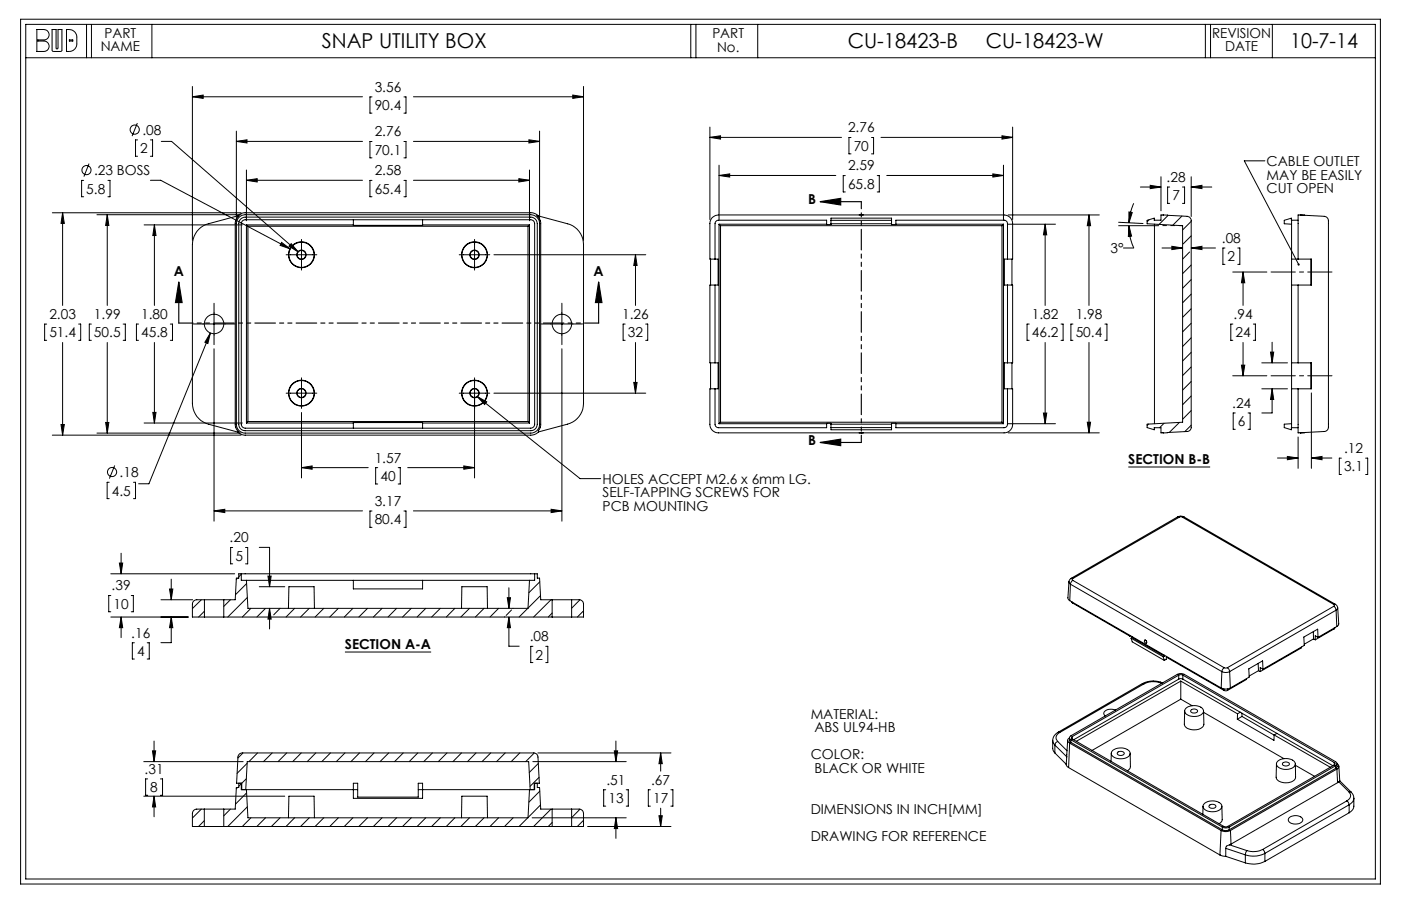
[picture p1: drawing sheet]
<svg xmlns="http://www.w3.org/2000/svg" width="432mm" height="279mm" viewBox="0 0 432 279" stroke-linecap="round" stroke-linejoin="round" font-family="sans-serif">
<g fill="none" stroke="#000" stroke-width=".31">
<path d="M6.3 5.9h419.1v266.7h-419.1zM7.9 7.5h416v263.6h-416zM7.9 17.8h416M11.4 9.1h2.1a1.61 1.61 0 0 1 1.6 1.6 1.61 1.61 0 0 1-1.6 1.6h-1.8v.4h1.8a1.61 1.61 0 0 1 1.6 1.6 1.61 1.61 0 0 1-1.6 1.6h-2.1zM16.1 9.1h1.2v5.6a.3 .3 0 0 0 .3 .4 .3 .3 0 0 0 .3-.4v-5.6h1.2v6.5l-.4 .3h-2.2l-.4-.4zM20.5 9.1h.8a2.41 2.41 0 0 1 2.4 2.4v2a2.34 2.34 0 0 1-2.4 2.4h-.8zM21.4 12.3h1v.4h-1zM26.7 7.5v10.3M28.2 7.5v10.3M46.8 7.5v10.3M212.9 7.5v10.3M214.5 7.5v10.3"/>
<path d="M233.5 7.5v10.3M371.5 7.5v10.3M373.1 7.5v10.3M392.1 7.5v10.3M42.3 38l-1.6 4M59.3 29.8l3.3-.5v1zM59.3 26.7v47.5M59.3 29.8h52.4M114.7 29.9h-.7v5h.7M124.5 29.9h.6v5h-.6M127.4 29.8h52.4M176.5 29.3l3.3 .5-3.3 .5z"/>
<path d="M179.8 26.7v47.5M218.8 39.2v28.5M312.1 39.2v28.5M25.8 55.6h-.6v5.1h.6M27.4 50.4l-1.5 4.1M33.3 55.6h.6v5.1h-.6M42.4 43.1h-.6v5.1h.6M46.4 43.1h.6v5.1h-.6M46.4 55.6h3.1l40 21.2M49.7 43.6h3.2l39 34.1M72.8 43.6l3.3-.5v1zM72.8 43.6h38.9"/>
<path d="M72.8 40.4v27.3M76 55.6l3.3-.5v1zM76 55.6h35.7M76 52.4v15.7M114.7 43.6h-.7v5.1h.7M114.7 55.6h-.7v5.1h.7M124.5 43.6h.6v5.1h-.6M124.5 55.6h.6v5.1h-.6M127.4 43.6h38.9M127.4 55.6h35.8M159.9 55.1l3.3 .5-3.3 .5zM163 43.1l3.3 .5-3.3 .5z"/>
<path d="M163.2 52.4v15.7M166.3 40.4v27.3M218.8 42.4l3.3-.5v1zM218.8 42.4h40.6M221.6 54.1l3.3-.5v1zM221.6 50.9v17M221.6 54.1h36M260.5 54.2h-.6v5h.6M262.3 42.4h-.6v5h.6M268.6 42.4h.6v5h-.6M270.4 54.2h.6v5h-.6M271.5 42.4h40.6"/>
<path d="M273.3 54.1h36M306 53.6l3.3 .5-3.3 .5zM308.8 41.9l3.3 .5-3.3 .5zM309.3 50.9v17M351.5 57.7h6.3M354.5 57.2l3.3 .5-3.3 .5zM357.8 54.5v10.5M360.5 57.7h-.6v5h.6M364.5 57.7h.6v5h-.6M367.1 57.7l3.4-.5v1zM367.1 57.7h6.4M367.1 54.5v12.3"/>
<path d="M389.9 49.6h-6.4l16.8 32M16.1 65.6h58.2M19.3 65.6l.5 3.3h-1zM19.3 65.6v28.6M29.9 66.2h44.4M33.1 66.2l.4 3.3h-.9zM33.1 66.2v28M44.4 69.4h30.3M47.6 69.4l.5 3.2h-1zM47.6 69.4v24.8M61.3 70.7a6.3 6.3 0 0 1 2.9-1.7l9.5-2.5-1 1.3-.2 .9v62.6a2.89 2.89 0 0 0 1.1 2l-9.4-2.5a6.6 6.6 0 0 1-4.9-6.4v-49l.5-2.5zM73.2 66.6a3.3 3.3 0 0 1 2.4-1h88a3.3 3.3 0 0 1 2.3 1"/>
<path d="M73.7 67l.8-.6 1.1-.2h88a2.71 2.71 0 0 1 2.7 2.8v61.8a2.65 2.65 0 0 1-2.7 2.8h-88a2.71 2.71 0 0 1-2.8-2.8v-61.8l.3-1.1zM74.2 67.6l1.4-.6h88a2.05 2.05 0 0 1 2 2v61.8a1.99 1.99 0 0 1-2 2h-88a1.93 1.93 0 0 1-2-2v-61.8l.1-.8zM74.7 68.1l.9-.3h88a1.2 1.2 0 0 1 1.2 1.2v61.8a1.2 1.2 0 0 1-1.2 1.2h-88a1.2 1.2 0 0 1-1.2-1.2v-61.8zM76 69.4v61.1M76 69.4h32.9M76 69.4l.4 .4M76.4 69.8h86.3M76.4 69.8v60.2M86.8 74.8l2.7 2-3.2-1.1zM88.2 78.6h9.4M89.7 75.1l2.2 2.6-2.8-1.8zM92.9 73.8v9.5"/>
<path d="M108.9 67.8v1.7h21.3v-1.7M130.2 69.4h33M141.5 78.6h9.5M146.3 73.8v9.5M152.2 78.6h46.8M162.7 69.8v60.2M163.2 69.4v61.1M163.2 69.4l-.5 .4M165.5 66.5l9.4 2.5a6.6 6.6 0 0 1 4.9 6.4v49a6.6 6.6 0 0 1-4.9 6.4l-9 2.4 .8-1.9v-62.8l-.4-1zM195.9 78.6l.5 3.3h-1.1zM195.9 78.6v15.6M219 79.9v8"/>
<path d="M219.4 67.2l1.1-.7 .9-.2h88.1a2.69 2.69 0 0 1 2.6 2.7v10.9h-2.5v8h2.5v24h-2.5v8h2.5v10.9a2.62 2.62 0 0 1-2.6 2.7h-88.1a2.62 2.62 0 0 1-2.6-2.7v-10.9h2.5v-8h-2.5v-24h2.5v-8h-2.5v-10.9l.1-.9zM220.4 79.9v-10.9a1.09 1.09 0 0 1 1-1.1h33.4v1.4h1.3v-2h18.7v2h1.3v-1.4h33.4a1.09 1.09 0 0 1 1 1.1v10.9M221.6 69.1v61.6M221.6 69.1h33.2M221.6 69.1l.5 .5M222.1 69.6h86.7M222.1 69.6v60.6M256.1 69h18.7M256.1 67.9h18.7M264.8 66.3h1.3M276.1 69.1h33.2M308.8 69.6v60.6"/>
<path d="M309.3 69.1v61.6M309.3 69.1l-.5 .5M310.6 69.1h14.7M310.7 66.3h28.1M311.9 79.9v8M322.1 69.1l.5 3.3h-1zM322.1 69.1v25.1M335.6 66.3l.5 3.3h-1zM335.6 66.3v27.9M344.8 68.5l7.5 .4M344.8 69.6h12.3M347.9 65.4l1.1 .1-1.1 3.2z"/>
<path d="M347.9 69.6l.9 3.2-1 .1zM347.9 69.6l.4 3.5 1.1 3.4h-3.1M349.4 62.7l-1 2.9-.5 3.1M353.6 67.9l2.1-.6v.6h2.1v-1.6l8.1 .4a1.33 1.33 0 0 1 1.2 1.4v63.7a1.27 1.27 0 0 1-1.2 1.3l-8.1 .4v-1.6h-2.1v.6l-2.1-.6v-1.1l10.9-.6v-60.6l-10.9-.6zM354.2 67.7l-.6 .7M355.8 69.1v61.6M358.1 76.5h6.4M360 66.4l-2.8 2.8M361.2 76l3.3 .5-3.3 .5zM364.3 66.6l-2.8 2.8M366.6 77.7l-2.1 2.2M367.1 68.3l-2.6 2.6"/>
<path d="M367.1 72.7l-2.4 2.5M367.1 76.5l3.4-.5v1zM367.1 76.5h7.5M377.5 76.5h-.6v5h.6M381.5 76.5h.6v5h-.6M398.1 67.9v64M398.1 79.9h6.1v8h-6.1M400.1 79.9v-13.6l8.1 .4a1.78 1.78 0 0 1 1.2 2.3v62.6a1.33 1.33 0 0 1-1.2 1.5l-8.1 .4v-13.6M400.1 67.9h-2.1v-.6l-2.2 .6v1.1l2.3 .1M400.8 66.3l1.3 .1M404 79.9v8M14.4 99.9h-.6v5.1h.6"/>
<path d="M24.2 99.9h.7v5.1h-.7M28.2 99.9h-.7v5.1h.7M38 99.9h.6v5.1h-.6M42.7 99.9h-.6v5.1h.6M52.5 99.9h.7v5.1h-.7M59.6 99.9h12.8M66 93.5v12.8M166.8 99.9h12.8M173.2 93.5v12.8M192.7 99.9h-.6v5.1h.6M199 99.9h.6v5.1h-.6M220.4 87.9v24"/>
<path d="M310.5 87.9v24M317.2 99.9h-.7v5.1h.7M327 99.9h.7v5.1h-.7M330.7 99.9h-.6v5.1h.6M340.5 99.9h.7v5.1h-.7M367.1 81.7l-2.6 2.7M367.1 86.2l-2.6 2.7M367.1 90.7l-2.6 2.7M367.1 95.2l-2.6 2.7M367.1 99.7l-2.6 2.6M379.9 83.9h10.6M380 99.9h-.7v5.1h.7"/>
<path d="M383.1 83.9l.5 3.3h-1zM383.1 83.9v10.3M386.3 99.9h.6v5.1h-.6M400.1 87.9v24M19.3 105.6v28.6M33.1 105.6v28M47.6 105.6v24.9M64.8 102.7l-.7 3.2-1-.3zM64.8 102.7l-18.9 46.5h-3.2M66 107.6v53.1M92.9 116.5v9.4M146.3 116.5v30.9"/>
<path d="M173.2 107.6v53.1M195.3 117.9h1.1l-.5 3.3zM195.9 105.6v15.6M219 111.9v8M220.4 119.9v10.9a1.09 1.09 0 0 0 1 1.1h33.4v-1.3h1.3v1.9h18.7v-1.9h1.3v1.3h33.4a1.09 1.09 0 0 0 1-1.1v-10.9M311.9 111.9v8M322.1 105.6v25.1M335.6 105.6v27.9M367.1 104.2l-2.6 2.7M367.1 108.7l-2.6 2.6M367.1 113.2l-2.6 2.6M367.1 117.7l-2.6 2.6"/>
<path d="M379.9 115.9h10.6M382.6 112.6h1l-.5 3.3zM383.1 105.6v10.3M388.9 111.9h7.9M388.9 119.9h7.9M391.6 108.6h1l-.5 3.3zM392.1 119.9l.5 3.3h-1zM392.1 119.9v7.5h-3.2M392.1 105.6v6.3M398.1 111.9h6.1v8h-6.1M404 111.9v8M16.1 134.2h58.2"/>
<path d="M18.8 130.9h1l-.5 3.3zM29.9 133.6h44.4M32.6 130.3h.9l-.4 3.3zM44.4 130.5h30.3M47.1 127.2h1l-.5 3.3zM73.2 133.2a3.3 3.3 0 0 0 2.4 1h88a3.3 3.3 0 0 0 2.3-1M76 130.5h32.9M76.4 130l-.4 .5M76.4 130h86.3M88.2 121.2h9.4M92.9 127.2v20.2M108.9 132v-1.7h21.3v1.7"/>
<path d="M130.2 130.5h33M141.5 121.2h9.5M147.1 122.3l31.7 25.3h6.3M147.1 122.3l2.9 1.6-.6 .8zM152.2 121.2h46.8M162.7 130l.5 .5M221.6 130.7h33.2M222.1 130.2l-.5 .5M222.1 130.2h86.7M256.1 131.9h18.7M256.1 130.8h18.7M264.8 133.5h1.3"/>
<path d="M276.1 130.7h33.2M308.8 130.2l.5 .5M310.6 130.7h14.7M310.7 133.5h28.1M321.6 127.4h1l-.5 3.3zM335.1 130.2h1l-.5 3.3zM354 130.8l-.4 .4M358.8 130.5l-1.4 1.4M363.5 130.3l-3.1 3M367.1 122.1l-2.6 2.7M367.1 126.6l-2.6 2.7M367.1 131.1l-1.9 2"/>
<path d="M380.7 127.4h-.6v5h.6M384.7 127.4h.6v5h-.6M398.1 130.7l-2.3 .1v1.1l2.2 .6v-.6h2.1M400.1 134.8v9.6M402.1 133.4l-1.3 .1M404.2 121.2v23.2M33.7 148.7h-.7v5.1h.7M35.3 143.5l-1.6 4.1M41.1 148.7h.7v5.1h-.7M66 157.6l3.3-.5v1zM66 157.6h45.7M92.9 144.2l3.3-.5v1z"/>
<path d="M92.9 144.2h20.6M114.7 157.6h-.7v5h.7M116.4 144.2h-.6v5.1h.6M122.7 144.2h.7v5.1h-.7M124.5 157.6h.6v5h-.6M125.7 144.2h20.6M127.4 157.6h45.8M142.9 143.7l3.4 .5-3.4 .5zM169.9 157.1l3.3 .5-3.3 .5zM347.8 144h25.2M362.9 159.4a2.1 2.1 0 0 1 2 0M362.9 159.4l.6 .1"/>
<path d="M362.9 159.4l-32.8 19M363.5 159.5h.9M363.5 159.5l-32.9 18.9M364.4 159.5l46.7 26.9M364.9 159.4l-.5 .1M364.9 159.4l46.7 27M393.7 141.3h6.4M396.8 140.8l3.3 .5-3.3 .5zM404.2 141.3l3.3-.5v1zM404.2 141.3h6.3M413.4 141.3h-.6v5h.6M420.9 141.3h.6v5h-.6"/>
<path d="M34.1 177h38.2M36.8 173.6h1l-.5 3.4zM37.3 170.6v6.4M52.8 178.6v6.4M71.7 168.8h-.6v5.1h.6M73.2 178.3l-.4 .4M74.4 177.1l-.8 .8M74.4 177h90.4M74.4 177h-.8v1.3h-.8l-.3 6.7h-3.5M74.4 177v2h90.4v-2M75.7 168.8h.6v5.1h-.6M76 179l.4 8.6h86.3l.5-8.6"/>
<path d="M76 180l-3.4 3.4M79.9 168.8h3.2v12.1M82.6 177.7h1l-.5 3.2zM108.9 179v2.6h21.3v-2.6M164.8 177h.8v1.3h.7l.4 6.7h3.5M166.4 179.4l-3.4 3.4M329.5 179.4l-.4 5 .6 .8M329.5 179.4l.4 .8M330.1 178.4l-.6 1M330.1 178.4h.5M330.6 179l-.7 1.2M330.6 178.4l-.2 .2 .2 .4"/>
<path d="M330.6 179l46.7 26.9M34.1 190.3h23.9M34.1 183.7h-.6v5h.6M37.3 190.3l.5 3.3h-1zM37.3 190.3v6.3M40.5 183.7h.6v5h-.6M41.4 198.2h-.6v5h.6M45.4 198.2h.6v5h-.6M49.6 185h9.8M52.2 181.6h1.1l-.5 3.4zM52.8 190.3l.5 3.3h-1.1zM52.8 190.3v7.9h-3.2"/>
<path d="M62.1 185l-2.8 2.7M63 188.5l-1.8 1.8M63 190.3h6M63 185h6M63 185h-2.4a1.33 1.33 0 0 0-1.3 1.3v4h3.7M63 185v5.3M69 190.3h101.2M69 185v5.3M71 185l-2 2M76.2 184.3l-6 6M77.3 187.6l-2.6 2.7M79.9 180.9h7.9"/>
<path d="M81.8 187.6l-2.6 2.7M83.1 187.6l.5 3.3h-1zM83.1 187.6v6.4M86.3 187.6l-2 2M88.9 187.6l.1-6.7h7.8l.1 6.7M90.8 187.6l-2.6 2.7M95.3 187.6l-2.7 2.7M99.8 187.6l-2.7 2.7M104.3 187.6l-2.7 2.7M108.8 187.6l-2.7 2.7M113.3 187.6l-2.7 2.7M117.8 187.6l-2.7 2.7"/>
<path d="M122.2 187.6l-2.6 2.7M126.8 187.6l-2.7 2.7M131.2 187.6l-2.6 2.7M135.7 187.6l-2.7 2.7M140.2 187.6l-2.7 2.7M142.2 187.6l.1-6.7h7.8l.1 6.7M144.7 187.6l-2.7 2.7M149.2 187.6l-2.7 2.7M153.7 187.6l-2.7 2.7M155.6 190.2l-.1 .1M156.4 184.3h.9l-.5 3.3zM156.8 190.3l.5 3.3h-.9z"/>
<path d="M156.8 190.3v9h3.2M156.8 181.3v6.3M157.7 188.1l-1.7 1.7M158.2 187.6l-.1 .1M162.7 187.6l-2.7 2.7M164.3 199.3h-.7v5h.7M166.6 183.7l-3.8 3.8M168.2 199.3h.6v5h-.6M169.8 185l-5.3 5.3M170.2 189.1l-1.2 1.2M170.2 190.3h6M170.2 185h6"/>
<path d="M170.2 185v5.3M176.2 185h2.3a1.33 1.33 0 0 1 1.3 1.3v4h-3.6M176.2 185v5.3M178.8 185l-2.6 2.6M179.8 188.4l-1.9 1.9M329.7 185.2l46.7 27M329.9 180.2l46.7 26.9M329.9 180.2l-.2 5M330.3 185.6l.3 .3M330.3 185.6h.1M330.6 185.9l17.6 10.3M330.6 185.7v.2"/>
<path d="M348.2 195.9v.3M348.4 196l-.2 .2M348.6 196.8l.4 1.1 9.8 5.8M348.6 196.8l9.9 5.7M348.9 196.6l9.9 5.7M348.9 196.3v.3M348.9 196.6l-.3 .2M352.7 197.5a.42 .42 0 0 1 .6 .3 .42 .42 0 0 1-.3 .5zM352.8 197.4a.52 .52 0 0 1 .6 .3 .52 .52 0 0 1-.1 .6M353.3 198.3h.1M401.1 199.5v.3l-12.7 7.3M404.8 194.8v2.2"/>
<path d="M404.8 197l-2.8 1.7M404.8 197l.6 .3M406.2 196.6l-.1-2.6-4.3 2.5 .2 2.5-12.7 7.4M406.2 196.6l-.8-.5v1.2M411.1 187l.5 .5 .2 .7M411.1 186.4l.2 .3-.2 .3M411.1 187l-32.8 18.9M411.2 194l-5.8 3.3M411.2 193.7v.3M411.4 193.6l-.2 .4M411.6 186.4l.5 .5 .2 .5M411.6 186.4h-.5"/>
<path d="M411.8 188.2l.5-.8 .3 5-.1 .5-.5 .3M411.8 188.2l-32.8 18.9M411.8 188.2l.2 5M412 193.2l-5.8 3.4M106.3 201.1h26.6M343.8 219a2.91 2.91 0 0 0-3.6 .8l.1 .5 .3 .5M352.6 210.9l-.5-.1-26 15M352.6 210.9l-26 15M357.4 210.5l-2.5-.3-2.3 .7M357.4 210.5l.7 .2M357.7 210.4a7.1 7.1 0 0 0-5.6 .4M357.7 210.4l-.3 .1"/>
<path d="M357.7 210.4l.7 .2M358.5 202.5l.3 1.2M358.8 202.3l-.3 .2M358.8 202v.3M359.5 202.4l-.1 .9-.6 .4M359.6 202.5v.2l17.6 10.2M363.3 208.2h1.3M363.3 209.4l.6-.1 .7 .1M363.3 208.2l-32.8 19M363.3 209.4l-32.4 18.7M363.3 208.2v1.2M363.9 210l17.5 10.1"/>
<path d="M363.9 215.6l3.5 2M363.9 215.6l-27.3 15.8M363.9 210l-32.1 18.6M363.9 210v5.6M364.6 208.2l46.6 27M364.6 209.4l46.2 26.7M364.6 208.2v1.2M365.1 219.3l-.1 4a3 3 0 0 0 3.8 1.7l1.4-.5 .8-.8-.1-4.4M365.4 218.5a3.9 3.9 0 0 1 5.5 .4 1.89 1.89 0 0 1-2.1 2 2.86 2.86 0 0 1-3.7-1.8zM367.1 219a1.27 1.27 0 0 1 2 .4 1.24 1.24 0 0 1-2.1-.2zM370.9 219.7l24.8 14.3M376.4 212.2a3 3 0 0 0 2.8 0"/>
<path d="M376.6 207.1a2.69 2.69 0 0 0 2.4 0M376.6 207.1l-.2 5.1M377.2 212.9h1.2M377.2 212.5v.4M377.3 205.9l-.7 1.2M377.3 205.9h1M378.3 205.9l.5 .5 .2 .7M378.4 212.5v.4M379 207.1l.2 5.1M382.2 219.6l-.8 .5M382.8 219.9v1M384.1 209.3v.3l-5.7 3.3"/>
<path d="M387.8 204.6l.1 2.2M387.9 206.8l-2.9 1.7M387.9 206.8l.5 .3M389.3 206.4l-.2-2.6-4.2 2.5 .1 2.5-5.8 3.4M389.3 206.4l-.9-.5v1.2M44.3 234.9h30.6M47 231.6h1l-.5 3.3zM47.5 228.5v6.4M74.9 232.2l-1.6 1.6M76.2 235.4l-3.1 3.1M79.4 232.2l-2.7 2.7M83.9 232.2l-2.7 2.7"/>
<path d="M88.4 232.2l-2.7 2.7M92.9 232.2l-2.7 2.7M97.3 232.2l-2.6 2.7M101.8 232.2l-2.6 2.7M106.3 232.2l-2.7 2.7M110.8 232.2l-2.6 2.7M115.3 232.2l-2.7 2.7M119.8 232.2l-2.7 2.7M124.3 232.2l-2.7 2.7M128.8 232.2l-2.7 2.7M133.3 232.2l-2.7 2.7M137.8 232.2l-2.7 2.7"/>
<path d="M142.2 232.2l-2.6 2.7M146.7 232.2l-2.6 2.7M151.2 232.2l-2.6 2.7M155.7 232.2l-2.7 2.7M160.2 232.2l-2.6 2.7M164.2 234.9h28.8M164.7 232.2l-2.7 2.7M165.8 232.2h41M165.9 235.4l-2.8 2.8M166.2 239.7l-2.8 2.8M189.3 231.6h1.1l-.6 3.3zM189.8 228.5v6.4"/>
<path d="M203.6 232.2l.5 3.3h-1zM203.6 232.2v5.6M324.4 228.3l.1 2.7 .6 1.2M324.4 228.3l.7 1.5M325.1 229.8l3.7 3.6M325.1 229.8v2.4M325.1 232.2l3.5 3.5M326 228.7l-.6 .4-.3 .7M326 228.7l2.9 2.8M326.1 225.8a2.95 2.95 0 0 0-1.7 2.5M326.1 225.8l.5 .1M326.6 225.9l-1 .9a1.48 1.48 0 0 0 .4 1.9"/>
<path d="M328.6 235.7l.2 .6 .6 .4M328.8 233.4l-.2 2.3M329.1 228.3l-.3 5.1M329.4 236.7l46.6 27M329.7 229.2l46.6 26.9M329.7 229.2l-.3 7.5M330.1 229l-.5-.5v-1a.86 .86 0 0 0-.5 .9 .86 .86 0 0 0 .6 .8M330.1 228.1a.66 .66 0 0 1-.5-.6 .66 .66 0 0 1 .5-.6l32.8-18.9a2.39 2.39 0 0 1 2.1 0l46.7 26.9a.64 .64 0 0 1 .4 .6 .64 .64 0 0 1-.4 .6M330.1 228.1v.9M330.1 229l46.6 26.9M330.1 228.1l46.6 27M330.5 227.2a.4 .4 0 0 0-.3 .3 .4 .4 0 0 0 .3 .4"/>
<path d="M330.5 227.9l47.1 27.1 .8-.2 32.8-18.9M330.5 227.2v.7M342.5 232.3l-.1 2.5M343.1 231.3a3.9 3.9 0 0 1 5.2 .7 1.86 1.86 0 0 1-2.2 2 2.79 2.79 0 0 1-3.6-1.8zM344.6 231.9a1.22 1.22 0 0 1 1.9 .5 1.22 1.22 0 0 1-2.2-.2zM348.3 232.3l.1 4.4-.9 1M381.4 221.8l11.2 6.5 .1-1.6 .9-.5M381.4 220.1v1.7M382.8 220.9l27.2 15.7M382.8 220.9l-1.4 .9M393.4 235.6l-.1 4.1a3 3 0 0 0 3.8 1.7l1.4-.6 .8-.8-.1-4.4M393.7 234.9a3.9 3.9 0 0 1 5.5 .3 1.89 1.89 0 0 1-2.1 2 2.86 2.86 0 0 1-3.7-1.7z"/>
<path d="M395.4 235.3a1.3 1.3 0 0 1 2 .4 1.23 1.23 0 0 1-2.1-.2zM399.2 236l5.9 3.4M411.2 235.2a.38 .38 0 0 1 .3 .3 .38 .38 0 0 1-.3 .4M411.2 235.2v.7M411.7 237l.4-.5v-1a.89 .89 0 0 1 .5 .9 .89 .89 0 0 1-.6 .8M411.7 237l-32.9 18.9M411.7 236.1l-32.9 19M411.7 236.1v.9M412 237.2l-32.8 18.9M412 237.2l.3 4.2M412.6 236.3l.3 4.5M44.3 245.5h43.5"/>
<path d="M45.5 240.2h-.6v5.1h.6M47.5 245.5l.5 3.3h-1zM47.5 245.5v6.4M49.5 240.2h.6v5.1h-.6M62.1 249.5l-2.8 2.8M63 253.1l-1.8 1.8M63 249.5h-2.4a1.33 1.33 0 0 0-1.3 1.4v4h3.7M63 254.9h6M63 249.5h6M63 249.5v5.4M69 254.9h101.2M69 249.5v5.4"/>
<path d="M71 249.5l-2 2.1M73.2 242.9l-.4 .3M73.6 241.5v1.4h-.8l-.3 6.6h-3.5M74.4 241.7l-.8 .8M74.4 241.5v2h35.8M74.5 241.5h-1.6l.4-8a1.32 1.32 0 0 1 1.4-1.3h89.8a1.27 1.27 0 0 1 1.3 1.3l.4 8h-1.6v2M74.5 241.5v2M75.7 243.5l.5-8.6h86.7l.5 8.6M75.9 240.2l-1.4 1.3M76 243.5l.4 8.7h86.3l.5-8.7M76 244.5l-3.4 3.5M76.2 248.8l-6 6.1"/>
<path d="M77.3 252.2l-2.6 2.7M81.8 252.2l-2.6 2.7M86.3 252.2l-2.7 2.7M88.9 252.2l.1-6.7h7.8l.1 6.7M90.8 252.2l-2.6 2.7M95.3 252.2l-2.7 2.7M99.8 252.2l-2.7 2.7M104.3 252.2l-2.7 2.7M108.8 252.2l-2.7 2.7M108.9 241.5h1.3v4.3h18.7v-4.3h1.3v4.7h-21.3zM113.3 252.2l-2.7 2.7M117.8 252.2l-2.7 2.7"/>
<path d="M122.2 252.2l-2.6 2.7M126.8 252.2l-2.7 2.7M131.2 252.2l-2.6 2.7M135.7 252.2l-2.7 2.7M140.2 252.2l-2.7 2.7M142.2 252.2l.1-6.7h7.8l.1 6.7M144.7 252.2l-2.7 2.7M149.2 252.2l-2.7 2.7M153.7 252.2l-2.7 2.7M158.2 252.2l-2.7 2.7M162.7 252.2l-2.7 2.7M164 252.2h29"/>
<path d="M164.8 241.5v2h-35.9M165.6 241.5v1.4h.7l.4 6.6h3.5M166.4 244l-3.4 3.4M166.6 248.2l-3.8 3.9M169.8 249.5l-5.3 5.4M170.2 253.6l-1.2 1.3M170.2 254.9h6M170.2 249.5h6M170.2 249.5v5.4M176.2 249.5h2.3a1.33 1.33 0 0 1 1.3 1.4v4h-3.6M176.2 249.5v5.4M178.8 249.6l-2.6 2.6"/>
<path d="M179.8 253l-1.9 1.9M181.1 254.9h25.7M186.7 243.6h-.6v5h.6M189.8 252.2l.6 3.3h-1.1zM189.8 252.2v6.4M193 243.6h.6v5h-.6M200.4 243.6h-.6v5h.6M203.1 251.6h1l-.5 3.3zM203.6 249.2v5.7M206.8 243.6h.6v5h-.6M370.8 248.6l-.1 2.5M371.4 247.6a3.9 3.9 0 0 1 5.2 .7 1.91 1.91 0 0 1-2.2 2 2.79 2.79 0 0 1-3.6-1.8z"/>
<path d="M372.7 248.4a1.24 1.24 0 0 1 2.1 .4 1.26 1.26 0 0 1-2.2-.2zM376.3 256.1a3.1 3.1 0 0 0 2.9 0M376.3 256.1l-.3 7.6M376.6 248.6l.1 4.4-1 1M376.7 255.9a2.39 2.39 0 0 0 2.1 0M376.7 255.1a2.13 2.13 0 0 0 2.1 0M376.7 255.1v.8M378.8 255.1v.8M379.2 256.1l.2 4.2M397.5 252.1a2.94 2.94 0 0 1 4 .6 2.27 2.27 0 0 1-3.2 1.3 1.11 1.11 0 0 1-1.1-.7 1.11 1.11 0 0 1 .3-1.2zM412.3 241.4l-32.9 18.9M412.6 241.1l-.3 .3"/>
<path d="M412.6 241.1l3.1 3.1M412.9 240.8l-.3 .3M412.9 240.8l3.6 3.5-.8-.1M415.1 247l.5 .5 .2 .7M415.1 247l-26 15M415.7 244.2a1.67 1.67 0 0 1-.6 2.8M415.8 248.2l-25.9 15M415.8 248.2v2.4M415.8 250.6l-25.9 15M416.4 244.3l.7 .9 .2 1M417.3 246.2l-.1 3-.5 .8-.9 .6M417.3 246.2l-.3 1-1.2 1"/>
<path d="M376 263.7l1.8 .4M377.8 261.6l6 2M377.8 261.6v2.5M377.8 264.1l6 2M378.9 260.5a1.07 1.07 0 0 0-1.1 1.1M378.9 260.5l5.4 1.8M379.4 260.3l-.5 .2M383.8 263.6v2.5M384.3 262.3l-.5 1.3M389.1 262l-2.3 .6-2.5-.3M389.1 262l.5 .5 .3 .7M389.9 263.2a7.6 7.6 0 0 1-6.1 .4"/>
<path d="M389.9 265.6a8 8 0 0 1-6.1 .5M389.9 263.2v2.4"/>
<circle cx="41.5" cy="40" r="1.41"/>
<circle cx="26.7" cy="52.5" r="1.41"/>
<circle cx="92.9" cy="78.6" r="3.9"/>
<circle cx="92.9" cy="78.6" r="1.44"/>
<circle cx="92.9" cy="78.6" r="4"/>
<circle cx="92.9" cy="78.6" r="1.34"/>
<circle cx="146.2" cy="78.6" r="1.45"/>
<circle cx="146.2" cy="78.6" r="3.9"/>
<circle cx="146.3" cy="78.6" r="1.33"/>
<circle cx="146.3" cy="78.6" r="4"/>
<circle cx="66" cy="99.9" r="3"/>
<circle cx="173.2" cy="99.9" r="3"/>
<circle cx="92.9" cy="121.3" r="3.9"/>
<circle cx="92.9" cy="121.2" r="1.33"/>
<circle cx="92.9" cy="121.2" r="1.44"/>
<circle cx="92.9" cy="121.2" r="4"/>
<circle cx="146.2" cy="121.2" r="1.45"/>
<circle cx="146.2" cy="121.2" r="1.32"/>
<circle cx="146.2" cy="121.3" r="3.9"/>
<circle cx="146.3" cy="121.2" r="4"/>
<circle cx="34.5" cy="145.6" r="1.41"/>
</g>
<path d="M252.8 62.2l6.3-1v2zM252.8 62.2h12.7M55.1 87l1 6.3h-2zM55.1 87v12.7M184.5 87l1 6.3h-2zM184.5 87v12.7M252.8 136.5l6.3-1.1v2zM252.8 136.5h12.7" fill="none" stroke="#000" stroke-width=".35"/>
<path d="M55.1 99.6h129.4" fill="none" stroke="#000" stroke-width=".35" stroke-dasharray="6.3 1.3 1.3 1.3 1.3 1.3" stroke-dashoffset="2"/>
<path d="M265.5 62.2v74.2" fill="none" stroke="#000" stroke-width=".35" stroke-dasharray="6.3 1.3 1.3 1.3 1.3 1.3" stroke-dashoffset="4.2"/>
<path d="M391.8 83.9h18.7M410.5 115.9h-18.7" fill="none" stroke="#000" stroke-width=".31" stroke-dasharray="15.2 1.3 1.3 1.3" stroke-dashoffset="7.8"/>
<path d="M364.5 69.6h-6.1" fill="none" stroke="#000" stroke-width=".31" stroke-dasharray="15.2 1.3 1.3 1.3" stroke-dashoffset="14.1"/>
<g fill="#000">
<path d="M195.9 78.6l.5 3.3h-1.1zM195.3 117.9h1.1l-.5 3.3zM66 157.6l3.3-.5v1zM169.9 157.1l3.3 .5-3.3 .5zM92.9 144.2l3.3-.5v1zM142.9 143.7l3.4 .5-3.4 .5zM64.8 102.7l-1.7 2.9 1 .3zM89.7 75.1l-.6 .8 2.8 1.8zM86.8 74.8l-.5 .9 3.2 1.1zM59.3 29.8l3.3-.5v1zM176.5 29.3l3.3 .5-3.3 .5zM72.8 43.6l3.3-.5v1zM163 43.1l3.3 .5-3.3 .5zM76 55.6l3.3-.5v1zM159.9 55.1l3.3 .5-3.3 .5zM19.3 65.6l.5 3.3h-1zM18.8 130.9h1l-.5 3.3zM47.6 69.4l.5 3.2h-1zM47.1 127.2h1l-.5 3.3zM33.1 66.2l.4 3.3h-.9zM32.6 130.3h.9l-.4 3.3zM52.2 181.6h1.1l-.5 3.4zM52.8 190.3l.5 3.3h-1.1zM37.3 190.3l.5 3.3h-1zM36.8 173.6h1l-.5 3.4zM82.6 177.7h1l-.5 3.2zM83.1 187.6l.5 3.3h-1zM156.4 184.3h.9l-.5 3.3zM156.8 190.3l.5 3.3h-.9zM221.6 54.1l3.3-.5v1zM306 53.6l3.3 .5-3.3 .5zM308.8 41.9l3.3 .5-3.3 .5zM218.8 42.4l3.3-.5v1zM322.1 69.1l.5 3.3h-1zM321.6 127.4h1l-.5 3.3zM335.6 66.3l.5 3.3h-1zM335.1 130.2h1l-.5 3.3zM354.5 57.2l3.3 .5-3.3 .5zM367.1 57.7l3.4-.5v1zM361.2 76l3.3 .5-3.3 .5zM367.1 76.5l3.4-.5v1zM396.8 140.8l3.3 .5-3.3 .5zM404.2 141.3l3.3-.5v1zM391.6 108.6h1l-.5 3.3zM392.1 119.9l.5 3.3h-1zM382.6 112.6h1l-.5 3.3zM383.1 83.9l.5 3.3h-1zM47.5 245.5l.5 3.3h-1zM47 231.6h1l-.5 3.3zM189.8 252.2l.6 3.3h-1.1zM189.3 231.6h1.1l-.6 3.3zM203.1 251.6h1l-.5 3.3zM203.6 232.2l.5 3.3h-1z"/>
<path d="M347.9 65.4l1.1 .1-1.1 3.2zM347.9 69.6l.9 3.2-1 .1z"/>
<path d="M55.1 87l1 6.3h-2zM184.5 87l1 6.3h-2zM252.8 62.2l6.3-1v2zM252.8 136.5l6.3-1.1v2z"/>
<path d="M147.1 122.3l2.9 1.6-.6 .8zM400 81.3l-.1 .4 .5 .2-.1-.3 .1 .3 .1-.1v-.4z"/>
</g>
<g font-size="6.3">
<text x="99.2" y="14.9">SNAP UTILITY BOX</text>
<text x="261.3" y="14.7">CU-18423-B</text>
<text x="303.8" y="14.7">CU-18423-W</text>
<text x="397.6" y="14.7">10-7-14</text>
</g>
<g font-size="4.2">
<text x="32.2" y="11.6">PART</text>
<text x="219.6" y="11.8">PART</text>
<text x="373.6" y="11.7">REVISION</text>
<text x="31" y="15.8">NAME</text>
<text x="221" y="16">No.</text>
<text x="377.6" y="15.9">DATE</text>
<text x="115.5" y="28.3">3.56</text>
<text x="115.5" y="34">90.4</text>
<text x="43.9" y="41.6">.08</text>
<text x="261.4" y="40.8">2.76</text>
<text x="43.2" y="47.2">2</text>
<text x="115.5" y="42">2.76</text>
<text x="115.5" y="47.7">70.1</text>
<text x="263.1" y="46.5">70</text>
<text x="261.4" y="52.6">2.59</text>
<text x="390.4" y="51.2">CABLE OUTLET</text>
<text x="26.6" y="59.7">5.8</text>
<text x="29" y="54">.23 BOSS</text>
<text x="115.5" y="54.1">2.58</text>
<text x="115.5" y="59.7">65.4</text>
<text x="261.4" y="58.2">65.8</text>
<text x="359.6" y="56.1">.28</text>
<text x="390.4" y="55.4">MAY BE EASILY</text>
<text x="390.4" y="59.6">CUT OPEN</text>
<text x="249.1" y="62.9">B</text>
<text x="361.3" y="61.8">7</text>
<text x="376.6" y="74.9">.08</text>
<text x="342.2" y="78.1">3°</text>
<text x="378.4" y="80.6">2</text>
<text x="53.6" y="85.2">A</text>
<text x="183" y="85.2">A</text>
<text x="15.2" y="98.3">2.03</text>
<text x="29" y="98.3">1.99</text>
<text x="43.5" y="98.3">1.80</text>
<text x="191.8" y="98.3">1.26</text>
<text x="318" y="98.3">1.82</text>
<text x="331.5" y="98.3">1.98</text>
<text x="380.2" y="98.3">.94</text>
<text x="15.2" y="104">51.4</text>
<text x="29" y="104">50.5</text>
<text x="43.5" y="104">45.8</text>
<text x="193.5" y="104">32</text>
<text x="318" y="104">46.2</text>
<text x="331.5" y="104">50.4</text>
<text x="380.8" y="104">24</text>
<text x="379.8" y="125.8">.24</text>
<text x="381.5" y="131.5">6</text>
<text x="249.1" y="137.2">B</text>
<text x="115.5" y="142.6">1.57</text>
<text x="347.8" y="143.1">SECTION B-B</text>
<text x="414.2" y="139.7">.12</text>
<text x="36.9" y="147.2">.18</text>
<text x="117.2" y="148.3">40</text>
<text x="185.7" y="149.2">HOLES ACCEPT M2.6 x 6mm LG.</text>
<text x="414.2" y="145.4">3.1</text>
<text x="34.5" y="152.8">4.5</text>
<text x="115.5" y="156">3.17</text>
<text x="185.7" y="153.4">SELF-TAPPING SCREWS FOR</text>
<text x="115.5" y="161.7">80.4</text>
<text x="185.7" y="157.5">PCB MOUNTING</text>
<text x="70.8" y="167.3">.20</text>
<text x="72.5" y="172.9">5</text>
<text x="34.4" y="182.1">.39</text>
<text x="35" y="187.7">10</text>
<text x="40.5" y="196.6">.16</text>
<text x="163.3" y="197.7">.08</text>
<text x="42.2" y="202.3">4</text>
<text x="106.3" y="200.2">SECTION A-A</text>
<text x="165.1" y="203.4">2</text>
<text x="249.9" y="221.7">MATERIAL:</text>
<text x="251" y="225.9">ABS UL94-HB</text>
<text x="44.6" y="238.6">.31</text>
<text x="249.9" y="234.2">COLOR:</text>
<text x="251" y="238.4">BLACK OR WHITE</text>
<text x="46.3" y="244.3">8</text>
<text x="186.9" y="242">.51</text>
<text x="200.7" y="242">.67</text>
<text x="187.5" y="247.7">13</text>
<text x="201.3" y="247.7">17</text>
<text x="249.9" y="250.9">DIMENSIONS IN INCH[MM]</text>
<text x="249.9" y="259.3">DRAWING FOR REFERENCE</text>
</g>
</svg>
